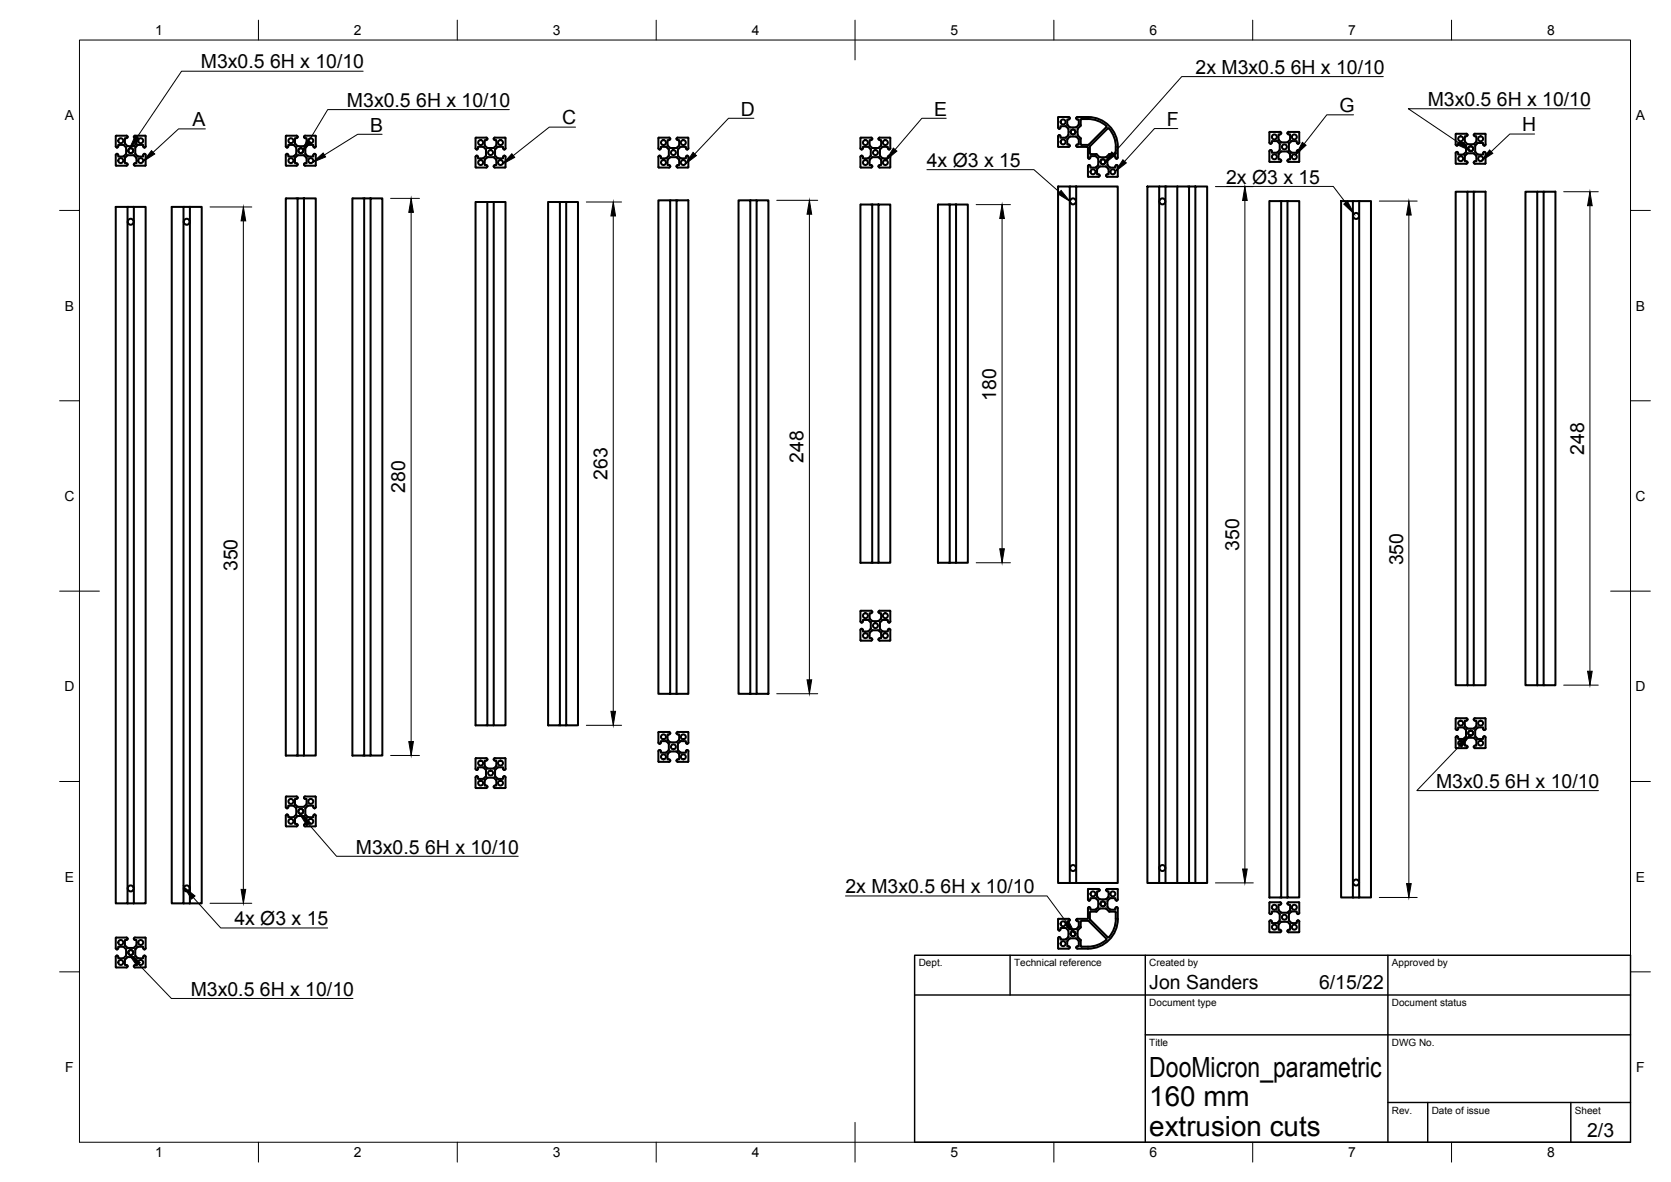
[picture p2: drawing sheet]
<svg xmlns="http://www.w3.org/2000/svg" width="420mm" height="297mm" viewBox="0 0 420 297" stroke-linecap="round" stroke-linejoin="round" font-family="sans-serif">
<!-- layer: Visible -->
<g fill="none" stroke="#000" stroke-width=".51">
<path d="M29.4 38.7l-.3 .2 .1 2.7h2.6l.3-.2-.3-.4M29.5 38.7l.2 .1v.5h1.5M31.1 36.5l.6 .7M31.2 36.5l-1.5-.1v.5l-.2 .2M31.6 38.8l-.5 .5M31.7 37.2v1.4M31.7 38.5l-.1 .2M31.8 34.1h-2.6l-.1 2.7 .3 .3M31.8 34.1l.3 .3-.2 .3h-.5v1.2l.6 .7 1.7 .1 .5-.6M32.2 39h1.3M32.2 39l-.8 .8v1.2h.4M33.6 39l.6 .6"/>
<path d="M33.9 34.1l2.7 .1v2.7l-.5 .1-.1-.6-1.4 .1M33.9 34.1l-.2 .3 .1 .3h.5l-.1 1.4M34.1 38.8l.7 .5h1.2l.1-.6 .5 .1v2.7l-2.7 .1-.2-.2 .2-.4M34.2 39.6l.1 1.4h-.4M34.6 36.5l-.6 .6 .1 1.6M71.9 34.2v2.7l.5 .1 .1-.6h1.2M73.7 39.3h-1.2l-.1-.6-.5 .1v2.7M73.7 36.4l.2 .1M73.9 36.5l.6 .6-.1 1.6M74.4 38.8l-.7 .5M74.5 34.1l-2.6 .1M74.6 34.1l.2 .3"/>
<path d="M74.8 34.4h.1M74.8 34.4l-.1 .3h-.5v1.2l.8 .8M75 39h1.3M75 39l-.8 .7v1.3h.3M76.3 39l.8 .8M76.7 34.1h2.6M76.7 34.1l-.3 .3 .2 .3h.5v1.2M76.9 38.8l.7 .5h1.2l.1-.6 .5 .1-.1 2.8M77.1 39.8v1.2h-.4M77.1 35.9l-.7 .8h-1.4M77.4 36.5l-.6 .6 .1 1.6M79.3 34.1l.1 2.8-.5 .1-.1-.6-1.4 .1"/>
<path d="M119.8 39.1h.1M119.9 39.1l-.3 .3v2.7h2.7l.3-.3M119.9 39.1l.3 .2v.5h1.2M121.4 36.9l.2 .1M121.6 37l.6 .7v1.4l-.6 .6M121.6 39.7l-.2 .1M121.9 36.4l.8 .8h1.4l.7-.8M122.4 39.6l-.4 .5M122.5 34.9h.1M122.6 34.9l-.2 .3h-.5v1.2M122.6 34.9l-.3-.3h-2.7v2.8l.5 .1 .1-.6h1.2M124.2 39.6l.5 .5"/>
<path d="M124.2 39.6h-1.7M126.8 39.1h.1M126.8 39.1l.3 .3-.1 2.7M127 34.6h-2.7l-.1 .5 .6 .1v1.2M127 34.6l.1 2.8-.5 .1-.1-.6h-1.2l-.8 .8v1.4l.7 .7h1.3v-.5l.3-.2M165.8 39.1h.1M165.8 39.1l-.3 .3 .2 2.7h2.7l.1-.5-.6-.1v-1.2M165.9 39.1l.3 .3M166.2 37.3v-.4h1.2l.8 .8M167.9 36.4l.5 .7M167.9 36.4v-1.2l.6-.1-.1-.5h-2.8l-.1 2.7 .4 .3 .3-.3M168.2 37.7v1.3"/>
<path d="M168.2 39l-.7 .8h-1.3v-.4M168.4 39.6l-.5 .5M168.4 39.6h1.8M170.2 39.6l.5 .5M170.7 36.6l-.6 .6-1.7-.1M170.8 36.4v-1.2l-.6-.1 .1-.5h2.8v2.7M170.8 36.4l-.1 .2M172.7 39.1h.1M172.8 39.1l.3 .3M173.1 39.4l-.1 2.7h-2.7l-.1-.5 .6-.1v-1.2M173.1 37.3l-.4 .3-.2-.2v-.5h-1.4l-.6 .8v1.4l.6 .7h1.4v-.5l.3-.2M216.5 34.6h2.5"/>
<path d="M216.5 34.6l-.2 2.7 .4 .3 .3-.3M216.6 39.1h.1M216.6 39.1l-.3 .3 .2 2.7M216.7 39.1l.3 .3M217 37.3v-.4h1.2l.8 .8-.1 1.4-.6 .7h-1.3v-.4M218.7 36.4l.7 .8M219 35.2h-.3v1.2M219 34.6l.3 .3-.3 .3M219.2 39.6l-.5 .5M219.4 39.5h1.4M219.4 37.2h1.4M219.4 39.5l-.2 .1"/>
<path d="M220.8 39.5l.2 .1M221 39.6l.5 .5M221 37.1l-.2 .1M221.2 34.6h2.6l.1 2.7M221.2 35.2h.4v1.2M221.2 34.6l-.3 .3 .3 .3M221.5 36.6l-.5 .5M221.6 36.4l-.1 .2M223.5 39.1h.1M223.6 39.1l.3 .3M223.9 39.4l-.1 2.7h-2.6M223.9 37.3l-.4 .3-.2-.2-.1-.5h-1.2l-.7 .6v1.6l.5 .6 1.4 .1 .1-.5 .2-.2"/>
<path d="M266 29.5v2.6M266 34.2v2.6M266.1 32.1l.2 .3M266.3 32.4h.1M266.3 34h.1M266.3 33.9l-.2 .3M266.4 33.9l.2 .3M266.6 32.1l-.2 .3M267.9 31.7h-1.3v.4M267.9 31.7l.7 .6M268.4 34.9l.6-.6h1.6l.7 .8v1.2l-.6 .1v.5h2.9l.1 2.9 .4-.1 .1-.5h1.3l.6 .6v1.7l-.6 .6h-1.3l-.1-.5-.2-.1M268.4 34.9v1.4l.5 .1v.5l-2.8-.1"/>
<path d="M268.6 32.3v.2M268.6 33.8l-.7 .8h-1.3v-.4M268.6 32.5v1.4M268.7 29.4l-2.6 .1M268.7 29.4l.3 .3-.1 .3h-.5v1.4M270.9 29.4a10.3 10.3 0 0 1 6.8 1.2 7.4 7.4 0 0 1 3.4 6.3l-.1 2.8-.4 .1-.1-.6h-1.3l-.8 .8 .1 1.5 .5 .5 1.5 .1v-.5l.2-.1M270.9 29.4l-.3 .3 .1 .3h.6v1.2l-.6 .7-1.6 .1-.7-.6M271 32.5v1.4M271 33.8l.1 .2M271 32.3l.7-.8 .1-1.5a7.6 7.6 0 0 1 6.4 1.7v.2l-4.5 4.5M271 34l.7 .8 .1 1.6h2M271.1 32.3l-.1 .2"/>
<path d="M276.4 39.4l-.7-.7h-1.6l-.1-1.8 4.6-4.7a5.7 5.7 0 0 1 2 4.7l-.1 1.8h-1.6l-.7 .7M276.4 39.4l.2 .1M276.6 39.5h1.4M278.2 39.4l-.2 .1M319.2 33.3v2.5l.3 .3 .3-.3M319.2 38v2.6M319.2 38l.3-.3 .3 .3M319.2 33.2h2.8l.1 .4-.6 .2 .1 1.4 .5 .6 1.7-.1M319.8 35.8v-.3h1.3l.7 .7M321.7 37.8l-.7 .6h-1.2v-.4M321.8 36.2l-.1 1.6M322.2 38.1h1.4"/>
<path d="M322.3 38l-.8 .7v1.4h.4M323.6 38l.2 .1M323.8 38.1l.6 .7M324.1 36.2l.1 1.6M324.2 37.8l.6 .6h1.3v-.4M324.4 38.8v1.3h-.4M324.4 35l-.6 .7M326.1 38l.3-.3 .3 .3M326.6 33.2h-2.7l-.1 .4 .6 .2v1.2M326.6 33.2l.1 2.8-.5 .1-.1-.6-1.2-.1-.8 .8M326.7 38v2.6M366 36.3l.3 .3 .3-.3"/>
<path d="M366 33.7v2.6M366.1 33.6h2.6M366.1 33.6l-.1 .1M366.3 38.2h.1M366.3 38.2l-.3 .3 .1 2.6M366.4 38.2l.2 .3M367.9 35.9h-1.3v.4M367.9 35.9l.7 .7v1.5M368.6 38.1l-.6 .7h-1.4v-.3M368.7 34.2h-.4v1.3l.8 .7M368.7 33.6l.3 .3-.3 .3M369.1 36.2h1.4"/>
<path d="M369.1 38.5h1.4M369.1 38.5l-.8 .8v1.2h.4M370.5 38.5l.2 .1M370.6 38.6l.6 .7M370.7 36.2h-.2M370.8 34.2h.4v1.3M370.8 33.6l2.7 .1M370.9 33.6l-.3 .3 .3 .3M370.9 38.1l.8 .7h1.2l.1-.5 .2-.1M371.2 39.3v1.2h-.4M371.2 35.5l-.6 .7M371.7 35.9h1.2v.4"/>
<path d="M371.7 35.9l-.8 .7v1.5M372.9 36.3l.3 .3 .3-.3M373.2 38.2h.1M373.3 38.2l.2 .3M373.5 38.5l-.1 2.6M373.5 33.7v2.6M29.1 52h3v175h-3zM32.1 52h1.6M32.2 56.1l-.1-.2a.75 .75 0 0 1 .6-.9 .75 .75 0 0 1 .9 .5l-.1 .6M32.2 56a.75 .75 0 0 0 .7 .5 .75 .75 0 0 0 .6-.5M33.7 52h2.9v175h-2.9zM43.2 52h2.9v175h-2.9z"/>
<path d="M46.1 52h1.7M46.3 56.1l-.1-.2a.76 .76 0 0 1 .5-.9 .76 .76 0 0 1 1 .5l-.1 .6M46.3 56a.75 .75 0 0 0 .7 .5 .75 .75 0 0 0 .6-.5M47.8 52h2.9v175h-2.9zM74.6 41l.2 .3M74.8 49.9h-2.9v140h2.9v-140h1.6M74.8 41.3v.1M74.8 41.4l-.3 .2-2.6-.1M76.4 49.9h3v140h-3zM76.7 41l-.3 .4 .3 .2h2.6M91.6 49.9h-3v140h3v-140h1.6M93.2 49.9h2.9v140h-2.9z"/>
<path d="M121.9 40.3v1.2h.5l.2 .3M122 40.1l-.1 .2M122.5 50.8h-2.9v131.5h2.9v-131.5h1.6M122.5 41.8h.1M124.1 50.8h3v131.5h-3zM124.7 40.1l.1 .2M124.8 40.3v1.2l-.6 .1 .1 .5h2.7M140.8 50.8h-3v131.5h3v-131.5h1.6M142.4 50.8h2.9v131.5h-2.9zM165.5 50.3h3v124.1h-3zM167.9 40.1v.2M168.5 50.3h1.6"/>
<path d="M170.7 40.1l.1 .2M185.7 50.3h3v124.1h-3zM188.7 50.3h1.5M190.2 50.3h3v124.1h-3zM216.5 42.1h2.5M218.7 40.3v1.2h.3M218.7 40.1v.2M219 41.5l.3 .3-.3 .3M219.3 51.4h-3v90h3v-90h1.6M220.9 51.4h3v90h-3zM221.2 41.5l-.3 .3 .3 .3M221.5 40.1l.1 .2"/>
<path d="M221.6 40.3v1.2h-.4M238.8 51.4h-3v90h3v-90h1.6M240.4 51.4h3v90h-3zM266 46.9h3v175h-3zM269 46.9h1.6M269.1 50.3a.74 .74 0 0 0 .7 1.1 .74 .74 0 0 0 .7-1.1M269.1 50.3a.75 .75 0 0 1 .7-.4 .75 .75 0 0 1 .7 .4M270.6 46.9h10.5v175h-10.5zM273.8 41.5h.1M273.8 41.5l-.2 .2v2.7h2.6l.3-.2M275.8 42.6v1.2h.6l.1 .3M275.9 42.4v.2"/>
<path d="M276.4 41.9l-.5 .5M276.4 41.9h1.8M278.1 44.1v.1M278.1 44.2l.3 .2h2.5M278.2 41.9l.5 .5M278.7 42.4v.2M278.7 42.6v1.2h-.4l-.2 .3M280.7 41.5h.1M280.8 41.5l.3 .2-.1 2.7M288.5 46.9h3v175h-3zM291.5 46.9h1.6M291.6 50.3v.6"/>
<path d="M291.6 50.9a.75 .75 0 0 0 .7 .5 .75 .75 0 0 0 .7-.5M291.6 50.3a.75 .75 0 0 1 .7-.4 .75 .75 0 0 1 .7 .4M292.9 50.3v.6M293.1 46.9h2.9M293.1 46.9v175M299 46.9h-3v175h-2.9M300.6 46.9h2.9v175h-2.9zM300.6 46.9h-1.6v175h-3M321.9 40.1l.3 .3-.3 .3-2.7-.1M322.1 50.5h-2.9v175h2.9v-175h1.6M323.7 50.5h3v175h-3zM324 40.1l-.3 .2 .3 .4h2.6"/>
<path d="M326.7 40.6l-.1 .1M337.2 50.5h3v175h-3zM340.2 50.5h1.6M340.3 54v.6M340.3 54.6a.75 .75 0 0 0 .7 .4 .75 .75 0 0 0 .7-.4M340.3 54a.75 .75 0 0 1 .7-.5 .75 .75 0 0 1 .7 .5M341.7 54v.6M341.8 50.5h2.9v175h-2.9zM366 48.2h3v124h-3zM366.1 41.2h2.6M368.7 40.5l.3 .3-.3 .4M369 48.2h1.6"/>
<path d="M370.8 41.2h2.6M370.9 40.5l-.3 .3 .3 .4M383.6 48.2h2.9v124h-2.9zM386.5 48.2h1.6M216.5 153.5h2.5M216.5 153.5l-.2 2.7 .4 .2 .3-.2M217 158.3l-.4-.3-.3 .3v2.6M218.4 155.9l.5 .5M218.4 155.9l-1.4-.1v.4M218.9 156.3l.1 .2M218.9 156.6v1.4l-.6 .7h-1.3v-.4M219 154.1h-.3v1.2l.7 .8"/>
<path d="M219 153.5l.3 .3-.3 .3M219.3 141.4h1.6M219.4 156.1h1.4M219.4 158.4h1.4M219.4 158.4l-.7 .7v1.3h.3M220.8 158.4l.2 .1M221 158.5l.5 .5M221 156l-.2 .1M221.2 154.1h.4l-.1 1.4M221.2 153.5h2.6l.1 2.7M221.2 153.5l-.3 .3 .3 .3M221.3 156.6v1.4l.6 .7h1.3l.1-.5 .2-.2 .4 .3"/>
<path d="M221.3 156.3v.2M221.5 155.5l-.5 .5M221.5 158.9l.1 1.5h-.4M221.8 155.9l1.4-.1 .1 .5 .2 .1 .4-.2M221.8 155.9l-.5 .5M223.9 158.3v2.6M238.8 141.4h1.6M168.5 174.4h1.6v-124.1h3v124.1h-3M188.7 174.4h1.5M216.4 160.9l.1 .1M216.5 161h2.5M219 160.4l.3 .3-.3 .3"/>
<path d="M221.2 160.4l-.3 .3 .3 .3M223.9 160.9l-2.7 .1M369 172.2h1.6v-124h2.9v124h-2.9M386.5 172.2h1.6v-124h3v124h-3M74.8 189.9h1.6M91.6 189.9h1.6M119.6 190.6v2.8l.5 .1 .1-.7h1.2M119.6 190.6l2.7-.1 .3 .3M121.4 195.7h-1.2l-.1-.6-.5 .1 .1 2.8M121.4 192.8l.2 .1M121.6 192.9l.5 .5M121.6 195.7h-.2"/>
<path d="M122.1 193.4l.1 1.7-.6 .6M122.3 197.4l.3 .3M122.5 182.3h1.6M122.5 190.8v.1M122.5 197.7v.1M122.6 190.9l-.2 .2h-.5v1.4l.5 .5 1.7 .1 .7-.7M122.6 197.8l-.3 .2h-2.6M124.4 197.4l-.3 .4 .3 .2h2.6M124.6 193.4l-.1 1.7 .6 .6h1.4l.1-.6 .5 .1-.1 2.8M124.8 196.2v1.2h-.4M124.8 196.2l-.7-.8h-1.5l-.7 .8v1.2h.4M125.3 192.8l-.7 .6"/>
<path d="M127 190.5h-2.7l-.1 .5 .6 .1v1.3M127 190.5l.1 .1M127.1 190.6v2.8l-.5 .1-.1-.7h-1.2M140.8 182.3h1.6M165.8 188.5h.1M165.8 188.5l-.3 .3 .2 2.6M165.9 188.5l.3 .3M166.2 186.6v-.3h1.3l.7 .7M167.9 185.8l.5 .7M168.2 187v1.4M168.2 188.4l-.8 .8h-1.2v-.4M168.4 188.9l-.5 .7v1.2l.6 .2-.1 .4-2.7 .1"/>
<path d="M168.4 188.9h1.8M168.5 184.3l-.1 .2-.5 .1v1.2M168.5 184.2l-.3-.3-2.6 .1-.1 2.6 .4 .3 .3-.3M170.1 184.3l.2 .2 .5 .1v1.2M170.1 184.2l.3-.3 2.7 .1v2.6M170.2 188.9l.5 .5M170.7 186l-.6 .5h-1.7M170.7 189.4l.1 1.4-.6 .2 .1 .4 2.7 .1M170.8 185.8l-.1 .2M172.7 188.5h.1M172.8 188.5l.3 .3M173.1 188.8l-.1 2.6"/>
<path d="M173.1 186.6l-.3 .3-.3-.1v-.5l-1.3-.1-.7 .7v1.6l.5 .6 1.5 .1v-.6l.3-.1M366.1 188h2.6M366.1 180.5h2.6M366.1 180.5l-.1 2.7 .4 .3 .2-.3M366.3 185h.1M366.3 185l-.3 .3 .1 2.7M366.4 185l.2 .3M366.6 183.2v-.4h1.3l.7 .8v1.4l-.6 .7h-1.4v-.4M368.3 186.2v1.2h.4M368.3 182.3l.8 .8M368.4 186l-.1 .2M368.7 181.1h-.4v1.2"/>
<path d="M368.7 187.4l.3 .3M368.7 180.5l.3 .3-.3 .3M368.9 185.5l-.5 .5M369 187.7l-.3 .3M369.1 185.4h1.4M369.1 183.1h1.4M369.1 185.4l-.2 .1M370.5 185.4l.2 .1M370.6 187.7l.3 .3M370.6 185.5l.5 .5M370.7 183l-.2 .1M370.8 180.5h2.7v2.7"/>
<path d="M370.8 181.1h.4v1.2M370.9 187.4l-.3 .3M370.9 180.5l-.3 .3 .3 .3M371.2 186v.2M371.2 186.2v1.2h-.4M371.2 182.3l-.6 .7M373.2 185h.1M373.3 185l.2 .3M373.5 185.3v2.7h-2.7M373.5 183.2l-.3 .3-.2-.2-.1-.5h-1.2l-.8 .6v1.6l.6 .6 1.4 .1 .1-.5 .2-.2M71.9 200.3v2.7l.5 .1 .1-.6h1.2M71.9 207.6l.1 .1"/>
<path d="M71.9 200.3l2.6-.1 .3 .2M72.1 204.7h.1M72.1 204.7l-.2 .3v2.6M72.2 204.7l.3 .1v.6h1.2M73.7 202.4l.8 .7v1.5l-.8 .8M74.7 205.2l-.5 .5v1.4h.5l.1 .2M74.8 200.4v.1M74.8 207.3v.1M74.8 207.4l-.2 .3h-2.6M74.8 200.5l-.1 .2-.5 .1v1.2l.8 .8M75 205.1h1.5M75 205l-.2 .1"/>
<path d="M76.4 200.5l.2 .2 .5 .1v1.2M76.5 205.2l.6 .6M77.1 205.8v1.3l-.6 .1 .1 .4 2.7 .1M77.1 202l-.7 .7-1.4 .1M79.1 204.7h.1M79.1 204.7l.3 .3-.1 2.7M79.3 200.2l-2.6-.1-.3 .3M79.3 200.2l.1 2.8-.5 .1-.1-.6h-1.3l-.7 .7v1.5l.7 .6 1.3 .1v-.6l.3-.1M291.6 217.8v.6M291.6 218.5a.75 .75 0 0 0 .7 .4 .75 .75 0 0 0 .7-.4M291.6 217.8a.75 .75 0 0 1 .7-.4 .75 .75 0 0 1 .7 .4M292.9 217.8v.6"/>
<path d="M31.1 238l.6 .7M31.2 238l-1.5-.1v.5l-.2 .2M31.7 238.7v1.4M32.1 236l-.2 .2h-.5v1.4l.6 .5 1.7 .1 .5-.6M32.1 227h1.6M32.1 235.9l-.3-.3h-2.6l-.1 2.7 .3 .3M33.7 235.9l.2-.3h2.7v2.8l-.5 .1-.1-.6h-1.2l-.8 .8v1.5l.7 .6h1.3v-.5l.3-.2M33.7 236l.1 .2h.5l-.1 1.4M46.1 227h1.7M266 231v2.6M266 235.7v2.6M266.1 238.3l.1 .1"/>
<path d="M266.1 233.6l.2 .2M266.1 231l2.6-.1 .3 .3M266.1 238.4h2.6M266.3 235.5h.1M266.3 233.9h.1M266.3 235.5l-.2 .2M266.4 235.5l.2 .1v.5l1.5-.1M266.4 233.8l.2-.1v-.5h1.4l.6 .6v1.6l-.5 .6M268.4 232.9l.5 .5M268.4 236.4v1.4l.5 .1 .1 .2M268.9 235.9l-.5 .5M268.9 235.9h1.8"/>
<path d="M268.9 233.4l.2 .1M269 238.1l-.3 .3M269 231.2l-.1 .2-.5 .1v1.4M269 221.9h1.6M269 238.1h.1M269.1 233.5h1.4M270.6 238.1h.1M270.6 238.1l.3 .3M270.6 231.2l.3 .3h.4l-.1 1.3-.5 .6M270.7 235.9l.5 .6 .1 1.3-.6 .1-.1 .2M270.7 233.4l-.2 .1M271 234v1.3"/>
<path d="M271 235.3l.1 .2M271 235.5l.8 .8M271.1 233.8l-.1 .2M271.7 231.6v1.4l-.7 .8M271.7 236.3v1.4M271.8 231.6l.1-.2 1.9 .1 4.4 4.4M273.6 223.5v2.6l.2 .2M273.6 223.5l2.8-.1 .1 .4-.7 .2v1.2M273.8 226.3h.1M273.9 226.3l.2-.1 .1-.5h1.3l.6 .7v1.4M274.1 231.1l4.4 4.4h.3M275.4 228.6h-1.2l-.1-.5-.4-.1-.1 2.9h-2.7l-.3 .3"/>
<path d="M275.9 225.2l.5 .7M276.1 228l-.7 .6M276.1 227.8v.2M276.4 228.4l-.7 .7-1.6 .1v1.9M276.4 228.4l1.6-.1 .9 .8 1.6 .1a7.8 7.8 0 0 1-1.7 6.3M278.1 223.7h.1M278.1 223.7l.3 .3h.3v1.4l-.7 .6-1.6-.1M278.2 235.9a5.7 5.7 0 0 1-4.6 2h-1.7l-.1-.2M278.5 227.8v.2M278.5 228l.7 .6M279.2 228.6h1.3v-.5l.2-.1 .4 .2a10.1 10.1 0 0 1-1.2 6.8 7.5 7.5 0 0 1-6.3 3.4h-2.7M280.7 226.3h.1"/>
<path d="M280.7 226.3l-.2-.2v-.4l-1.5 .1-.5 .6-.1 1.4M280.9 223.4h-2.5l-.3 .3M281 223.4l.1 .1M281.1 223.5v2.6l-.3 .2M291.5 221.9h1.6M299 221.9h1.6M319.2 226.9v2.5l.2 .3 .4-.3M319.2 226.8l2.7-.1 .2 .4M319.8 231.6l-.3-.3-.3 .3v2.6M321 229.1h-1.2v.3M321 229l.8 .7v1.6l-.8 .7h-1.2v-.4M321.6 232.2l-.1 1.5h.5l.2 .2"/>
<path d="M322 231.7h1.8M322.1 231.7l-.5 .5M322.1 234l-.2 .3-2.7-.1M322.1 225.5h1.6M322.2 227.1l-.2 .2-.5 .1 .1 1.4 .5 .5h1.7M323.7 227.1l.2 .2 .5 .1v1.2M323.7 234l.3 .3h2.6M323.8 231.7l.5 .5M324.3 232.2l.1 .2M324.4 232.4v1.3h-.5l-.2 .2M324.4 228.6l-.6 .7M324.9 229l-.8 .7v1.6l.8 .7h1.2l.1-.7 .5 .1-.1 2.9"/>
<path d="M326.6 226.7h-2.6l-.3 .4M326.6 226.7l.1 2.9-.5 .1-.1-.6h-1.3M340.2 225.5h1.6M340.3 221.5v.6M340.3 221.5a.74 .74 0 0 1 1.1-.3 .74 .74 0 0 1 0 1.2 .74 .74 0 0 1-1.1-.3M29.4 240.2h.1M29.4 240.1l-.3 .3 .1 2.7M29.5 240.1l.2 .2v.5l1.5-.1M31.7 240l-.6 .7M32 240.6h1.8M32 240.6l-.6 .7v1.2l.6 .1-.1 .5h-2.7M33.7 240.6l.5 .5"/>
<path d="M34.2 241.1l.1 1.4-.6 .1 .1 .5h2.7M36.3 240.2h.1M36.4 240.1l.2 .3-.1 2.7"/>
<circle cx="30.4" cy="35.4" r=".62"/>
<circle cx="32.9" cy="37.9" r=".62"/>
<circle cx="35.4" cy="35.4" r=".62"/>
<circle cx="73.1" cy="35.4" r=".62"/>
<circle cx="75.6" cy="37.9" r=".62"/>
<circle cx="78.1" cy="35.4" r=".62"/>
<circle cx="120.9" cy="35.8" r=".62"/>
<circle cx="123.3" cy="38.4" r=".62"/>
<circle cx="125.8" cy="35.8" r=".62"/>
<circle cx="166.8" cy="35.8" r=".62"/>
<circle cx="169.3" cy="38.4" r=".62"/>
<circle cx="171.8" cy="35.8" r=".62"/>
<circle cx="217.6" cy="35.8" r=".62"/>
<circle cx="220.1" cy="38.4" r=".62"/>
<circle cx="222.6" cy="35.8" r=".62"/>
<circle cx="267.3" cy="30.6" r=".62"/>
<circle cx="267.3" cy="35.7" r=".62"/>
<circle cx="269.8" cy="33.2" r=".62"/>
<circle cx="320.4" cy="34.4" r=".62"/>
<circle cx="320.4" cy="39.4" r=".62"/>
<circle cx="323" cy="36.9" r=".62"/>
<circle cx="325.4" cy="39.4" r=".62"/>
<circle cx="325.4" cy="34.4" r=".62"/>
<circle cx="367.3" cy="39.9" r=".62"/>
<circle cx="367.3" cy="34.9" r=".62"/>
<circle cx="369.8" cy="37.4" r=".62"/>
<circle cx="372.3" cy="34.9" r=".62"/>
<circle cx="372.3" cy="39.9" r=".62"/>
<circle cx="30.4" cy="40.4" r=".62"/>
<circle cx="35.4" cy="40.4" r=".62"/>
<circle cx="73.1" cy="40.4" r=".62"/>
<circle cx="78.1" cy="40.4" r=".62"/>
<circle cx="120.9" cy="40.8" r=".62"/>
<circle cx="125.8" cy="40.8" r=".62"/>
<circle cx="166.8" cy="40.8" r=".62"/>
<circle cx="171.8" cy="40.8" r=".62"/>
<circle cx="217.6" cy="40.8" r=".62"/>
<circle cx="222.6" cy="40.8" r=".62"/>
<circle cx="274.8" cy="43.2" r=".62"/>
<circle cx="277.3" cy="40.7" r=".62"/>
<circle cx="279.8" cy="43.2" r=".62"/>
<circle cx="217.6" cy="154.7" r=".62"/>
<circle cx="217.6" cy="159.7" r=".62"/>
<circle cx="220.1" cy="157.2" r=".62"/>
<circle cx="222.6" cy="154.7" r=".62"/>
<circle cx="222.6" cy="159.7" r=".62"/>
<circle cx="120.9" cy="191.8" r=".62"/>
<circle cx="120.9" cy="196.8" r=".62"/>
<circle cx="123.3" cy="194.3" r=".62"/>
<circle cx="125.8" cy="191.8" r=".62"/>
<circle cx="125.8" cy="196.8" r=".62"/>
<circle cx="166.8" cy="190.2" r=".62"/>
<circle cx="166.8" cy="185.2" r=".62"/>
<circle cx="169.3" cy="187.7" r=".62"/>
<circle cx="171.8" cy="185.2" r=".62"/>
<circle cx="171.8" cy="190.2" r=".62"/>
<circle cx="367.3" cy="186.8" r=".62"/>
<circle cx="367.3" cy="181.7" r=".62"/>
<circle cx="369.8" cy="184.2" r=".62"/>
<circle cx="372.3" cy="181.7" r=".62"/>
<circle cx="372.3" cy="186.8" r=".62"/>
<circle cx="73.1" cy="201.4" r=".62"/>
<circle cx="73.1" cy="206.4" r=".62"/>
<circle cx="75.6" cy="203.9" r=".62"/>
<circle cx="78.1" cy="201.4" r=".62"/>
<circle cx="78.1" cy="206.4" r=".62"/>
<circle cx="269.8" cy="218.1" r=".75"/>
<circle cx="30.4" cy="236.9" r=".62"/>
<circle cx="32.9" cy="223.3" r=".76"/>
<circle cx="32.9" cy="239.4" r=".62"/>
<circle cx="35.4" cy="236.9" r=".62"/>
<circle cx="47" cy="223.3" r=".75"/>
<circle cx="267.3" cy="237.1" r=".62"/>
<circle cx="267.3" cy="232.2" r=".62"/>
<circle cx="269.8" cy="234.7" r=".62"/>
<circle cx="274.8" cy="224.6" r=".62"/>
<circle cx="277.3" cy="227.1" r=".62"/>
<circle cx="279.8" cy="224.6" r=".62"/>
<circle cx="320.4" cy="233" r=".62"/>
<circle cx="320.4" cy="228" r=".62"/>
<circle cx="323" cy="230.5" r=".62"/>
<circle cx="325.4" cy="233" r=".62"/>
<circle cx="325.4" cy="228" r=".62"/>
<circle cx="30.4" cy="241.9" r=".62"/>
<circle cx="35.4" cy="241.9" r=".62"/>
</g>
<!-- layer: Border -->
<g fill="none" stroke="#000" stroke-width=".25">
<path d="M20 10.1h390v276.9h-390zM65 5.1v5M115 5.1v5M165 5.1v5M215 5.1v10M265 5.1v5M315 5.1v5M365 5.1v5M15 52.9h5M410 52.9h5M15 100.7h5M410 100.7h5"/>
<path d="M15 148.6h10M405 148.6h10M15 196.4h5M410 196.4h5M15 244.2h5M410 244.2h5M65 287v5M115 287v5M165 287v5M215 282.1v9.9M265 287v5M315 287v5"/>
<path d="M365 287v5"/>
</g>
<!-- layer: TitleBlock -->
<path d="M230 240.1h180v46.9h-180zM230 250h180M254 240.1v9.9M288 240.1v46.9M349 240.1v46.9M288 260.1h122M349 277.1h61M359 277.1v9.9M395 277.1v9.9" fill="none" stroke="#000" stroke-width=".36"/>
<!-- layer: Annotations -->
<g fill="#000" stroke="#000" stroke-width=".25">
<path d="M34 34.1l1 .7-2.4 2.5zM38.1 37.9l.8 .8-3 1.9zM77.2 35.1l1 .6-2.3 2.7zM78.6 40.8l2.7-2.4 .6 1zM128.7 38.6l.7 .9-3.1 1.8zM174.3 38.3l.8 .8-2.8 2.1zM224.6 37.2l.9 .8-2.7 2.2zM279.5 38.2l.9 .8-2.8 2.2zM327.5 35.8l.9 .7-2.6 2.4zM367.4 35.5l2.6 2.5-3.3-1.5zM374.5 37.7l.8 .8-2.9 2zM266.8 47.9l2.2 2.7-3-1.8z"/>
<path d="M282.3 40.2l.9 .7-2.8 2.2zM337.9 51.3l.9-.7 1.7 3.1zM366.7 187l2.8-2.2-2 3zM75.3 204.5l2.7 2.2-.8 .8zM46.3 222.9l2.7 2.3-.8 .7zM267.9 232.3l.9-.6 1.6 3.1zM32.4 239.8l2.8 2.1-.8 .8z"/>
</g>
<g fill="none" stroke="#000" stroke-width=".25">
<path d="M91.3 17.9h-45.6l-11.2 16.5M347.8 19.2h-50.7l-17.1 19.4M51.6 32.4h-6.7l-6.4 5.9M96.1 33.7h-6.2l-8.3 5.3M128.1 27.5h-45.7l-4.7 7.9M144.7 31.9h-6.6l-9 7.2M189.6 29.7h-6.4l-8.5 9M237.9 29.7h-6.1l-6.7 7.9M296.1 32.3h-5.8l-7.5 8.2M340.3 28.9h-6.7l-5.7 7.2M385.9 33.7h-6.3l-4.7 4.4M399.8 27.3h-45.7l12.9 8.7"/>
<path d="M233.1 42.6h26.9l6.4 5.7M308.4 46.8h26.8l3.1 4.1M367.1 187.4l-10.8 11.3h45.6M77.6 207.1l7 8.1h45.7M48.6 225.5l6.9 7.7h26.9M212.6 225.2h50.7l5 6.8M34.8 242.3l8.3 8.6h45.7"/>
</g>
<!-- layer: Dimensions -->
<g fill="none" stroke="#000" stroke-width=".25">
<path d="M52.8 52h10.5M61.2 55.5v168M98.2 49.9h7.3M103.4 53.4v133M147.4 50.8h8.9M154.2 54.3v124.5M195.3 50.3h10.3M203.5 53.8v117M245.4 51.4h8.7M252 54.9v83M305.6 46.9h9.5M313 50.4v168"/>
<path d="M346.8 50.5h9.5M354.2 54v168M393.2 48.2h8.7M399.8 51.7v117M245.4 141.4h8.7M195.3 174.3h10.3M393.2 172.2h8.7M98.2 189.9h7.3M147.4 182.3h8.9M52.8 227h10.5M305.6 221.9h9.5M346.8 225.5h9.5"/>
</g>
<g fill="#000" stroke="#000" stroke-width=".25">
<path d="M61.2 52l.6 3.5h-1.2zM103.4 49.9l.5 3.5h-1.1zM154.2 50.8l.6 3.5h-1.2zM203.5 50.3l.6 3.5h-1.2zM252 51.4l.5 3.5h-1.1zM313 46.9l.6 3.5h-1.2zM354.2 50.5l.6 3.5h-1.1zM399.8 48.2l.5 3.5h-1.1zM251.4 137.9h1.1l-.5 3.5zM153.6 178.8h1.2l-.6 3.5zM202.9 170.8h1.2l-.6 3.5zM399.2 168.7h1.1l-.5 3.5z"/>
<path d="M102.8 186.4h1.1l-.5 3.5zM312.4 218.4h1.2l-.6 3.5zM60.6 223.5h1.2l-.6 3.5zM353.7 222h1.1l-.6 3.5z"/>
</g>
<g font-size="7">
<text x="289" y="270.6">DooMicron_parametric</text>
<text x="289" y="278.1">160 mm</text>
<text x="289" y="285.5">extrusion cuts</text>
</g>
<g font-size="4.9">
<text x="50.5" y="17.2">M3x0.5</text>
<text x="67.9" y="17.2">6H x 10/10</text>
<text x="300.6" y="18.5">2x M3x0.5</text>
<text x="324.5" y="18.5">6H x 10/10</text>
<text x="87.2" y="26.8">M3x0.5</text>
<text x="104.6" y="26.8">6H x 10/10</text>
<text x="186.3" y="29">D</text>
<text x="234.9" y="29">E</text>
<text x="336.8" y="28.2">G</text>
<text x="359" y="26.6">M3x0.5</text>
<text x="376.4" y="26.6">6H x 10/10</text>
<text x="48.4" y="31.7">A</text>
<text x="93.1" y="33">B</text>
<text x="141.4" y="31.2">C</text>
<text x="293.4" y="31.6">F</text>
<text x="382.7" y="33">H</text>
<text x="233" y="41.9">4x Ø3 x 15</text>
<text x="308.3" y="46.2">2x Ø3 x 15</text>
<text x="250.5" y="100.7" transform="rotate(-90 250.5 100.7)">180</text>
<text x="202.1" y="116.4" transform="rotate(-90 202.1 116.4)">248</text>
<text x="398.3" y="114.2" transform="rotate(-90 398.3 114.2)">248</text>
<text x="101.9" y="123.9" transform="rotate(-90 101.9 123.9)">280</text>
<text x="152.7" y="120.6" transform="rotate(-90 152.7 120.6)">263</text>
<text x="59.7" y="143.6" transform="rotate(-90 59.7 143.6)">350</text>
<text x="311.6" y="138.5" transform="rotate(-90 311.6 138.5)">350</text>
<text x="352.8" y="142.1" transform="rotate(-90 352.8 142.1)">350</text>
<text x="361.1" y="198">M3x0.5</text>
<text x="378.5" y="198">6H x 10/10</text>
<text x="89.5" y="214.5">M3x0.5</text>
<text x="106.9" y="214.5">6H x 10/10</text>
<text x="212.6" y="224.5">2x M3x0.5</text>
<text x="236.5" y="224.5">6H x 10/10</text>
<text x="58.9" y="232.5">4x Ø3 x 15</text>
<text x="48" y="250.2">M3x0.5</text>
<text x="65.3" y="250.2">6H x 10/10</text>
<text x="289" y="248.5">Jon Sanders</text>
<text x="331.7" y="248.5">6/15/22</text>
<text x="399.1" y="285.7">2/3</text>
</g>
<g font-size="3.5">
<text x="39" y="8.8">1</text>
<text x="89" y="8.8">2</text>
<text x="139" y="8.8">3</text>
<text x="189" y="8.8">4</text>
<text x="239" y="8.8">5</text>
<text x="289" y="8.8">6</text>
<text x="339" y="8.8">7</text>
<text x="389" y="8.8">8</text>
<text x="16.3" y="30.2">A</text>
<text x="411.3" y="30.2">A</text>
<text x="16.3" y="78">B</text>
<text x="411.3" y="78">B</text>
<text x="16.2" y="125.9">C</text>
<text x="411.2" y="125.9">C</text>
<text x="16.2" y="173.7">D</text>
<text x="411.2" y="173.7">D</text>
<text x="16.3" y="221.6">E</text>
<text x="411.3" y="221.6">E</text>
<text x="16.4" y="269.4">F</text>
<text x="411.4" y="269.4">F</text>
<text x="39" y="290.8">1</text>
<text x="89" y="290.8">2</text>
<text x="139" y="290.8">3</text>
<text x="189" y="290.8">4</text>
<text x="239" y="290.8">5</text>
<text x="289" y="290.8">6</text>
<text x="339" y="290.8">7</text>
<text x="389" y="290.8">8</text>
</g>
<g font-size="2.5">
<text x="231" y="242.9">Dept.</text>
<text x="255" y="242.9">Technical reference</text>
<text x="289" y="242.9">Created by</text>
<text x="350" y="242.9">Approved by</text>
<text x="289" y="252.8">Document type</text>
<text x="350" y="252.8">Document status</text>
<text x="289" y="262.9">Title</text>
<text x="350" y="262.9">DWG No.</text>
<text x="350" y="279.9">Rev.</text>
<text x="360" y="279.9">Date of issue</text>
<text x="396" y="279.9">Sheet</text>
</g>
</svg>
